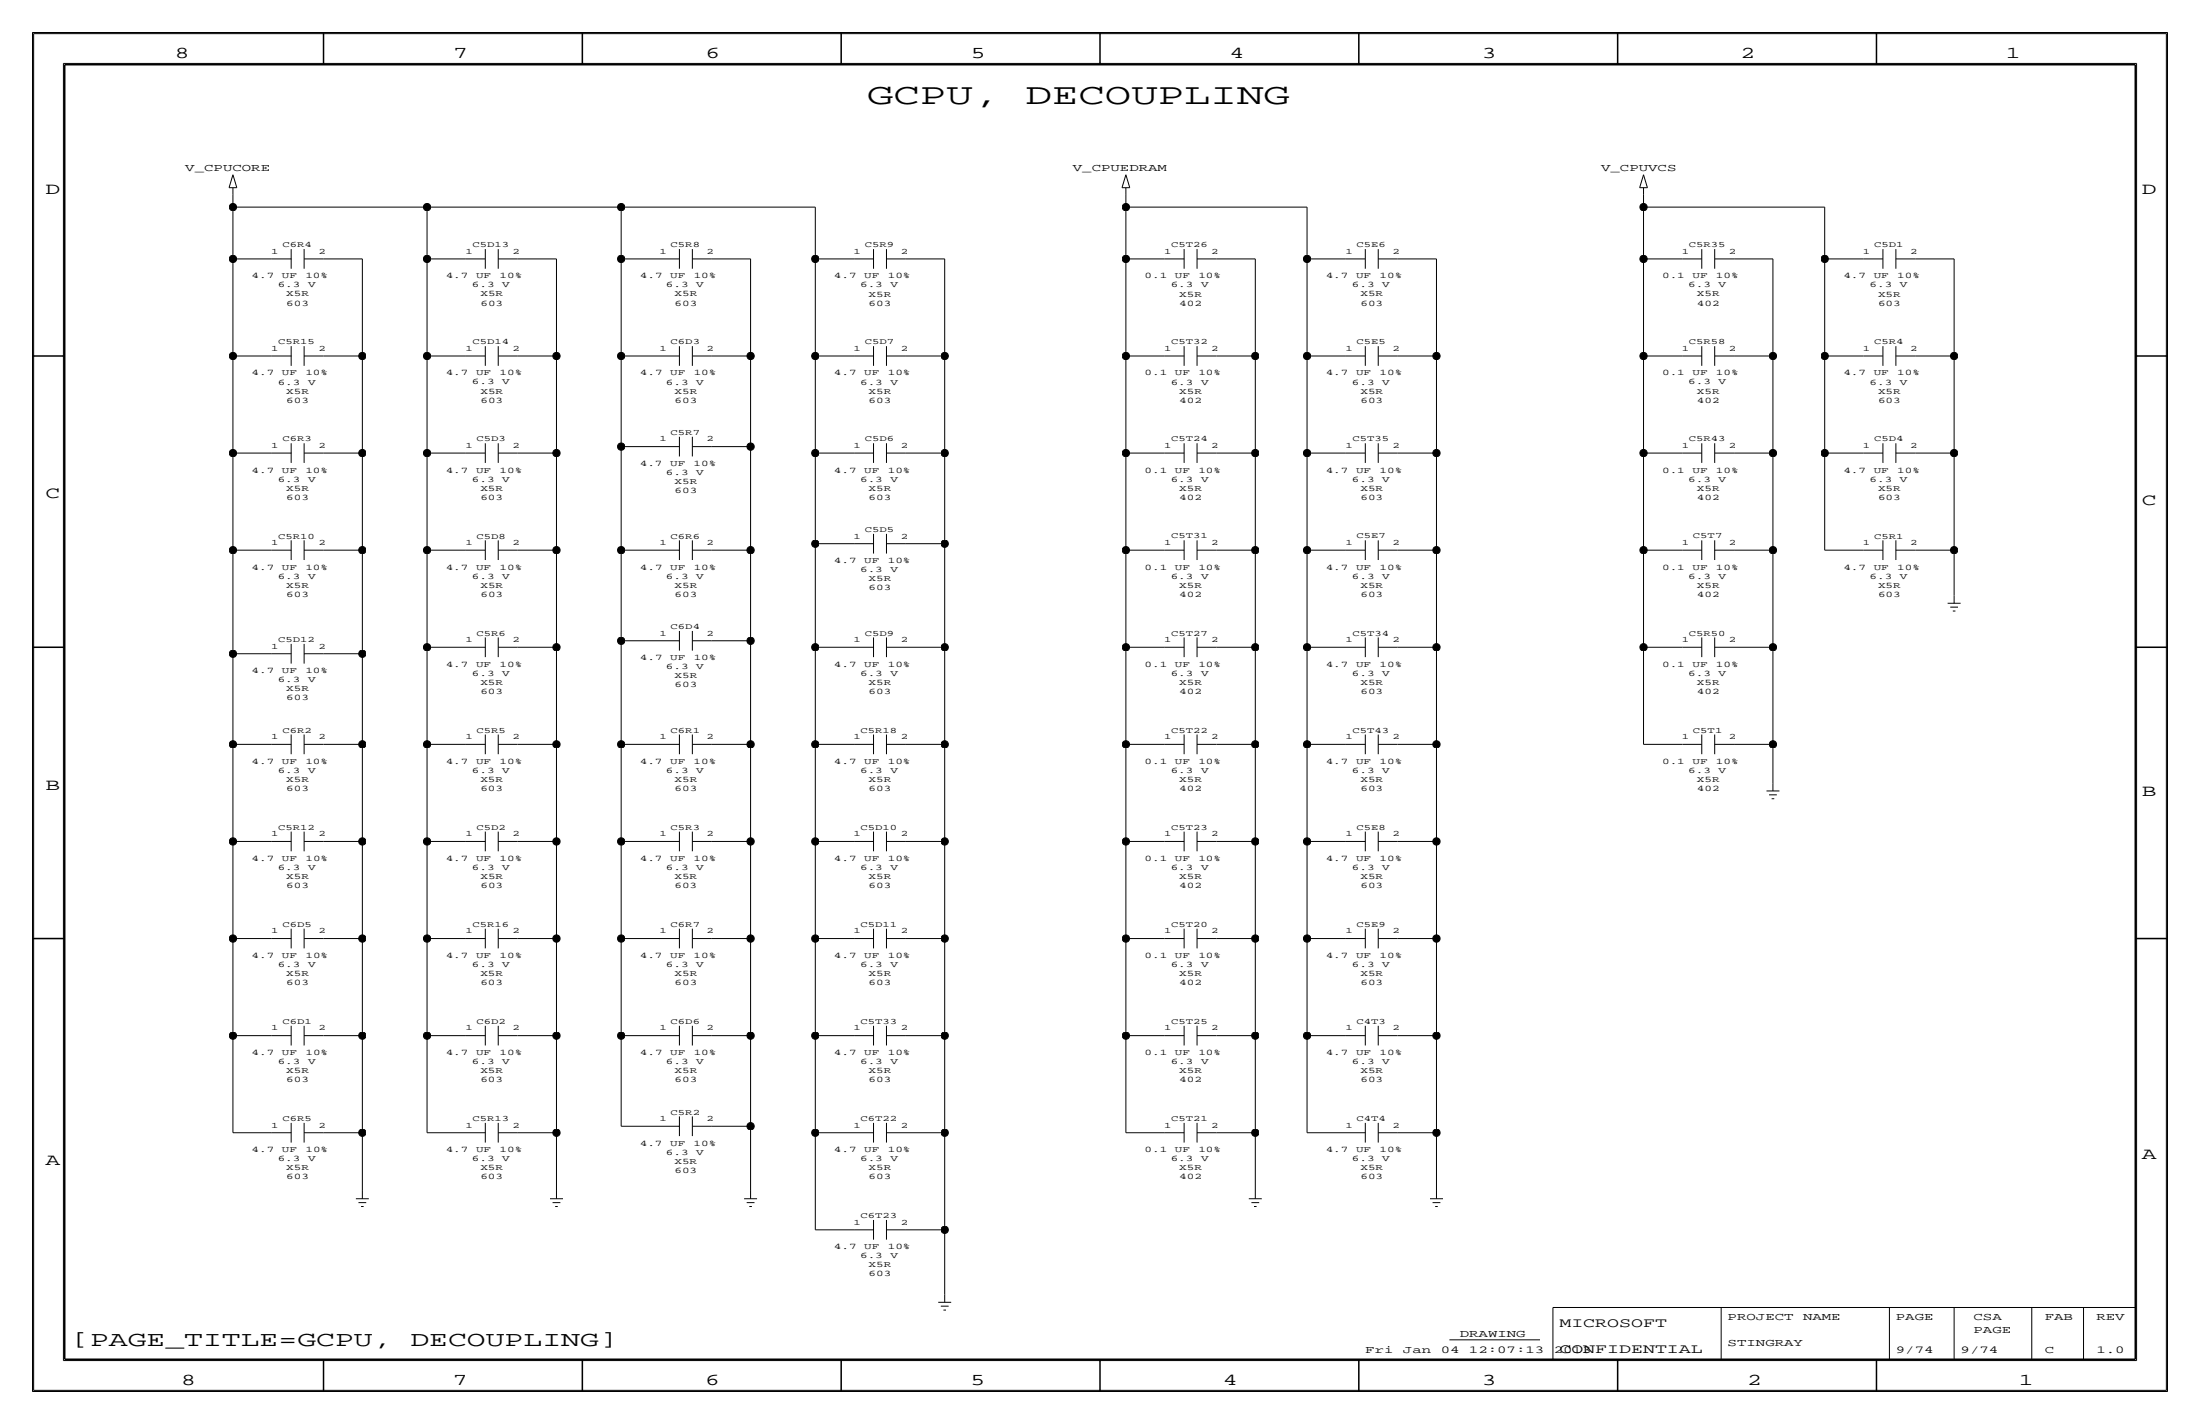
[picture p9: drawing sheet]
<svg xmlns="http://www.w3.org/2000/svg" width="432mm" height="279mm" viewBox="0 0 432 279" stroke-linecap="round" stroke-linejoin="round" font-family="sans-serif">
<!-- layer: Nets -->
<g fill="none" stroke="#000" stroke-width=".2">
<path d="M45.7 38.1v2.5zM221 38.1v2.5zM322.6 38.1v2.5zM45.7 50.8h7.6zM45.7 50.8v19.1zM45.7 40.6v10.2zM45.7 40.6h38.1zM63.5 50.8h7.6zM71.1 50.8v19.1zM83.8 50.8h7.6zM83.8 50.8v19.1zM83.8 40.6v10.2z"/>
<path d="M83.8 40.6h38.1zM101.6 50.8h7.6zM109.2 50.8v19.1zM121.9 50.8h7.6zM121.9 50.8v19.1zM121.9 40.6v10.2zM121.9 40.6h38.1zM139.7 50.8h7.6zM147.3 50.8v19zM160 50.8h7.6zM160 40.6v10.2zM160 50.8v19.1z"/>
<path d="M177.8 50.8h7.6zM185.4 50.8v19.1zM221 40.6h35.5zM221 50.8h7.6zM221 50.8v19.1zM221 40.6v10.2zM238.8 50.8h7.6zM246.4 50.8v19.1zM256.5 40.6v10.2zM256.5 50.8h7.7zM256.5 50.8v19zM274.3 50.8h7.6z"/>
<path d="M281.9 50.8v19.1zM322.6 40.6h35.5zM322.6 40.6v10.2zM322.6 50.8h7.6zM322.6 50.8v19.1zM340.4 50.8h7.6zM348 50.8v19zM358.1 50.8h7.7zM358.1 50.8v19.1zM358.1 40.6v10.2zM375.9 50.8h7.6zM383.5 50.8v19.1z"/>
<path d="M45.7 69.8h7.6zM45.7 69.9v19zM63.5 69.8h7.6zM71.1 69.9v19zM83.8 69.8h7.6zM83.8 69.8v19.1zM101.6 69.8h7.6zM109.2 69.8v19.1zM121.9 69.8h7.6zM121.9 69.8v17.8zM139.7 69.8h7.6zM147.3 69.8v17.8z"/>
<path d="M160 69.8h7.6zM160 69.8v19.1zM177.8 69.8h7.6zM185.4 69.8v19.1zM221 69.8h7.6zM221 69.9v19zM238.8 69.8h7.6zM246.4 69.9v19zM256.5 69.8h7.7zM256.5 69.9v19zM274.3 69.8h7.6zM281.9 69.8v19.1z"/>
<path d="M322.6 69.8h7.6zM322.6 69.8v19.1zM340.4 69.8h7.6zM348 69.9v19zM358.1 69.8h7.7zM358.1 69.8v19.1zM375.9 69.8h7.6zM383.5 69.8v19.1zM45.7 88.9h7.6zM45.7 88.9v19zM63.5 88.9h7.6zM71.1 88.9v19z"/>
<path d="M83.8 88.9h7.6zM83.8 88.9v19zM101.6 88.9h7.6zM109.2 88.9v19zM121.9 87.6h7.6zM121.9 87.6v20.3zM139.7 87.6h7.6zM147.3 87.6v20.3zM160 88.9h7.6zM160 88.9v17.8zM177.8 88.9h7.6zM185.4 88.9v17.8z"/>
<path d="M221 88.9h7.6zM221 88.9v19zM238.8 88.9h7.6zM246.4 88.9v19.1zM256.5 88.9h7.7zM256.5 88.9v19zM274.3 88.9h7.6zM281.9 88.9v19.1zM322.6 88.9h7.6zM322.6 88.9v19zM340.4 88.9h7.6zM348 88.9v19z"/>
<path d="M358.1 88.9h7.7zM358.1 88.9v19.1zM375.9 88.9h7.6zM383.5 88.9v19.1zM45.7 107.9h7.6zM45.7 107.9v20.4zM63.5 107.9h7.6zM71.1 107.9v20.4zM83.8 107.9h7.6zM83.8 108v19zM101.6 107.9h7.6zM109.2 108v19z"/>
<path d="M121.9 107.9h7.6zM121.9 107.9v17.8zM139.7 107.9h7.6zM147.3 107.9v17.8zM160 106.7h7.6zM160 106.7v20.3zM177.8 106.7h7.6zM185.4 106.7v20.3zM221 107.9h7.6zM221 108v19zM238.8 107.9h7.6zM246.4 107.9v19.1z"/>
<path d="M256.5 107.9h7.7zM256.5 108v19zM274.3 107.9h7.6zM281.9 107.9v19.1zM322.6 107.9h7.6zM322.6 107.9v19.1zM340.4 107.9h7.6zM348 108v19zM358.1 107.9h7.7zM375.9 107.9h7.6zM383.5 107.9v8.9zM45.7 128.3h7.6z"/>
<path d="M45.7 128.3v17.8zM63.5 128.3h7.6zM71.1 128.3v17.7zM83.8 127h7.6zM83.8 127v19zM101.6 127h7.6zM109.2 127v19.1zM121.9 125.7h7.6zM121.9 125.7v20.3zM139.7 125.7h7.6zM147.3 125.7v20.3zM160 127h7.6z"/>
<path d="M160 127v19.1zM177.8 127h7.6zM185.4 127v19.1zM221 127h7.6zM221 127v19.1zM238.8 127h7.6zM246.4 127v19.1zM256.5 127h7.7zM256.5 127v19zM274.3 127h7.6zM281.9 127v19.1zM322.6 127h7.6z"/>
<path d="M322.6 127v19zM340.4 127h7.6zM348 127v19zM45.7 146h7.6zM45.7 146v19.1zM63.5 146h7.6zM71.1 146v19.1zM83.8 146h7.6zM83.8 146.1v19zM101.6 146h7.6zM109.2 146v19.1zM121.9 146h7.6z"/>
<path d="M121.9 146v19.1zM139.7 146h7.6zM147.3 146v19.1zM160 146h7.6zM160 146v19.1zM177.8 146h7.6zM185.4 146v19.1zM221 146h7.6zM221 146v19.1zM238.8 146h7.6zM246.4 146v19.1zM256.5 146h7.7z"/>
<path d="M256.5 146.1v19zM274.3 146h7.6zM281.9 146.1v19zM322.6 146h7.6zM340.4 146h7.6zM348 146.1v7.6zM45.7 165.1h7.6zM45.7 165.1v19zM63.5 165.1h7.6zM71.1 165.1v19zM83.8 165.1h7.6zM83.8 165.1v19z"/>
<path d="M101.6 165.1h7.6zM109.2 165.1v19zM121.9 165.1h7.6zM121.9 165.1v19zM139.7 165.1h7.6zM147.3 165.1v19zM160 165.1h7.6zM160 165.1v19zM177.8 165.1h7.6zM185.4 165.1v19zM221 165.1h7.6zM221 165.1v19z"/>
<path d="M238.8 165.1h7.6zM246.4 165.1v19zM256.5 165.1h7.7zM256.5 165.1v19zM274.3 165.1h7.6zM281.9 165.1v19zM45.7 184.1h7.6zM45.7 184.1v19.1zM63.5 184.1h7.6zM71.1 184.1v19.1zM83.8 184.1h7.6zM83.8 184.1v19.1z"/>
<path d="M101.6 184.1h7.6zM109.2 184.1v19.1zM121.9 184.1h7.6zM121.9 184.1v19.1zM139.7 184.1h7.6zM147.3 184.1v19.1zM160 184.1h7.6zM160 184.1v19.1zM177.8 184.1h7.6zM185.4 184.1v19.1zM221 184.1h7.6zM221 184.1v19.1z"/>
<path d="M238.8 184.1h7.6zM246.4 184.1v19.1zM256.5 184.1h7.7zM256.5 184.1v19.1zM274.3 184.1h7.6zM281.9 184.1v19.1zM45.7 203.2h7.6zM45.7 203.2v19zM63.5 203.2h7.6zM71.1 203.2v19zM83.8 203.2h7.6zM83.8 203.2v19z"/>
<path d="M101.6 203.2h7.6zM109.2 203.2v19zM121.9 203.2h7.6zM121.9 203.2v17.8zM139.7 203.2h7.6zM147.3 203.2v17.8zM160 203.2h7.6zM160 203.2v19zM177.8 203.2h7.6zM185.4 203.2v19zM221 203.2h7.6zM221 203.2v19z"/>
<path d="M238.8 203.2h7.6zM246.4 203.2v19zM256.5 203.2h7.7zM256.5 203.2v19zM274.3 203.2h7.6zM281.9 203.2v19zM45.7 222.2h7.6zM63.5 222.2h7.6zM71.1 222.2v11.5zM83.8 222.2h7.6zM101.6 222.2h7.6zM109.2 222.2v11.5z"/>
<path d="M121.9 221h7.6zM139.7 221h7.6zM147.3 221v12.7zM160 222.2h7.6zM160 222.2v19.1zM177.8 222.2h7.6zM185.4 222.2v19.1zM221 222.2h7.6zM238.8 222.2h7.6zM246.4 222.2v11.5zM256.5 222.2h7.7zM274.3 222.2h7.6z"/>
<path d="M281.9 222.2v11.5zM160 241.3h7.6zM177.8 241.3h7.6zM185.4 241.3v12.7z"/>
</g>
<g fill="#000" stroke="#000" stroke-width=".2">
<circle cx="45.7" cy="50.8" r=".72"/>
<circle cx="45.7" cy="40.6" r=".72"/>
<circle cx="83.8" cy="40.6" r=".72"/>
<circle cx="83.8" cy="50.8" r=".72"/>
<circle cx="121.9" cy="50.8" r=".72"/>
<circle cx="121.9" cy="40.6" r=".72"/>
<circle cx="160" cy="50.8" r=".72"/>
<circle cx="221" cy="40.6" r=".72"/>
<circle cx="221" cy="50.8" r=".72"/>
<circle cx="256.5" cy="50.8" r=".72"/>
<circle cx="322.6" cy="40.6" r=".72"/>
<circle cx="322.6" cy="50.8" r=".72"/>
<circle cx="358.1" cy="50.8" r=".72"/>
<circle cx="45.7" cy="69.9" r=".72"/>
<circle cx="71.1" cy="69.9" r=".72"/>
<circle cx="83.8" cy="69.9" r=".72"/>
<circle cx="109.2" cy="69.9" r=".72"/>
<circle cx="121.9" cy="69.9" r=".72"/>
<circle cx="147.3" cy="69.9" r=".72"/>
<circle cx="160" cy="69.9" r=".72"/>
<circle cx="185.4" cy="69.9" r=".72"/>
<circle cx="221" cy="69.9" r=".72"/>
<circle cx="246.4" cy="69.9" r=".72"/>
<circle cx="256.5" cy="69.9" r=".72"/>
<circle cx="281.9" cy="69.9" r=".72"/>
<circle cx="322.6" cy="69.9" r=".72"/>
<circle cx="348" cy="69.9" r=".72"/>
<circle cx="358.1" cy="69.9" r=".72"/>
<circle cx="383.5" cy="69.9" r=".72"/>
<circle cx="45.7" cy="88.9" r=".72"/>
<circle cx="71.1" cy="88.9" r=".72"/>
<circle cx="83.8" cy="88.9" r=".72"/>
<circle cx="109.2" cy="88.9" r=".72"/>
<circle cx="121.9" cy="87.6" r=".72"/>
<circle cx="147.3" cy="87.6" r=".72"/>
<circle cx="160" cy="88.9" r=".72"/>
<circle cx="185.4" cy="88.9" r=".72"/>
<circle cx="221" cy="88.9" r=".72"/>
<circle cx="246.4" cy="88.9" r=".72"/>
<circle cx="256.5" cy="88.9" r=".72"/>
<circle cx="281.9" cy="88.9" r=".72"/>
<circle cx="322.6" cy="88.9" r=".72"/>
<circle cx="348" cy="88.9" r=".72"/>
<circle cx="358.1" cy="88.9" r=".72"/>
<circle cx="383.5" cy="88.9" r=".72"/>
<circle cx="45.7" cy="108" r=".72"/>
<circle cx="71.1" cy="108" r=".72"/>
<circle cx="83.8" cy="108" r=".72"/>
<circle cx="109.2" cy="108" r=".72"/>
<circle cx="121.9" cy="108" r=".72"/>
<circle cx="147.3" cy="108" r=".72"/>
<circle cx="160" cy="106.7" r=".72"/>
<circle cx="185.4" cy="106.7" r=".72"/>
<circle cx="221" cy="108" r=".72"/>
<circle cx="246.4" cy="108" r=".72"/>
<circle cx="256.5" cy="108" r=".72"/>
<circle cx="281.9" cy="108" r=".72"/>
<circle cx="322.6" cy="108" r=".72"/>
<circle cx="348" cy="108" r=".72"/>
<circle cx="383.5" cy="108" r=".72"/>
<circle cx="45.7" cy="128.3" r=".72"/>
<circle cx="71.1" cy="128.3" r=".72"/>
<circle cx="83.8" cy="127" r=".72"/>
<circle cx="109.2" cy="127" r=".72"/>
<circle cx="121.9" cy="125.7" r=".72"/>
<circle cx="147.3" cy="125.7" r=".72"/>
<circle cx="160" cy="127" r=".72"/>
<circle cx="185.4" cy="127" r=".72"/>
<circle cx="221" cy="127" r=".72"/>
<circle cx="246.4" cy="127" r=".72"/>
<circle cx="256.5" cy="127" r=".72"/>
<circle cx="281.9" cy="127" r=".72"/>
<circle cx="322.6" cy="127" r=".72"/>
<circle cx="348" cy="127" r=".72"/>
<circle cx="45.7" cy="146.1" r=".72"/>
<circle cx="71.1" cy="146.1" r=".72"/>
<circle cx="83.8" cy="146.1" r=".72"/>
<circle cx="109.2" cy="146.1" r=".72"/>
<circle cx="121.9" cy="146.1" r=".72"/>
<circle cx="147.3" cy="146.1" r=".72"/>
<circle cx="160" cy="146.1" r=".72"/>
<circle cx="185.4" cy="146.1" r=".72"/>
<circle cx="221" cy="146.1" r=".72"/>
<circle cx="246.4" cy="146.1" r=".72"/>
<circle cx="256.5" cy="146.1" r=".72"/>
<circle cx="281.9" cy="146.1" r=".72"/>
<circle cx="348" cy="146.1" r=".72"/>
<circle cx="45.7" cy="165.1" r=".72"/>
<circle cx="71.1" cy="165.1" r=".72"/>
<circle cx="83.8" cy="165.1" r=".72"/>
<circle cx="109.2" cy="165.1" r=".72"/>
<circle cx="121.9" cy="165.1" r=".72"/>
<circle cx="147.3" cy="165.1" r=".72"/>
<circle cx="160" cy="165.1" r=".72"/>
<circle cx="185.4" cy="165.1" r=".72"/>
<circle cx="221" cy="165.1" r=".72"/>
<circle cx="246.4" cy="165.1" r=".72"/>
<circle cx="256.5" cy="165.1" r=".72"/>
<circle cx="281.9" cy="165.1" r=".72"/>
<circle cx="45.7" cy="184.2" r=".72"/>
<circle cx="71.1" cy="184.2" r=".72"/>
<circle cx="83.8" cy="184.2" r=".72"/>
<circle cx="109.2" cy="184.2" r=".72"/>
<circle cx="121.9" cy="184.2" r=".72"/>
<circle cx="147.3" cy="184.2" r=".72"/>
<circle cx="160" cy="184.2" r=".72"/>
<circle cx="185.4" cy="184.2" r=".72"/>
<circle cx="221" cy="184.2" r=".72"/>
<circle cx="246.4" cy="184.2" r=".72"/>
<circle cx="256.5" cy="184.2" r=".72"/>
<circle cx="281.9" cy="184.2" r=".72"/>
<circle cx="45.7" cy="203.2" r=".72"/>
<circle cx="71.1" cy="203.2" r=".72"/>
<circle cx="83.8" cy="203.2" r=".72"/>
<circle cx="109.2" cy="203.2" r=".72"/>
<circle cx="121.9" cy="203.2" r=".72"/>
<circle cx="147.3" cy="203.2" r=".72"/>
<circle cx="160" cy="203.2" r=".72"/>
<circle cx="185.4" cy="203.2" r=".72"/>
<circle cx="221" cy="203.2" r=".72"/>
<circle cx="246.4" cy="203.2" r=".72"/>
<circle cx="256.5" cy="203.2" r=".72"/>
<circle cx="281.9" cy="203.2" r=".72"/>
<circle cx="71.1" cy="222.3" r=".72"/>
<circle cx="109.2" cy="222.3" r=".72"/>
<circle cx="147.3" cy="221" r=".72"/>
<circle cx="160" cy="222.3" r=".72"/>
<circle cx="185.4" cy="222.3" r=".72"/>
<circle cx="246.4" cy="222.3" r=".72"/>
<circle cx="281.9" cy="222.3" r=".72"/>
<circle cx="185.4" cy="241.3" r=".72"/>
</g>
<!-- layer: Components -->
<g fill="none" stroke="#000" stroke-width=".2">
<path d="M45 36.8h1.5zM45.7 34.3l-.7 2.5zM45.7 36.8v1.3zM45.7 34.3l.8 2.5zM220.2 36.8h1.5zM221 34.3l-.8 2.5zM221 36.8v1.3zM221 34.3l.7 2.5zM321.8 36.8h1.5zM322.6 34.3l-.8 2.5zM322.6 36.8v1.3zM322.6 34.3l.7 2.5z"/>
<path d="M53.3 50.8h3.8zM57.1 48.9v3.8zM59.7 50.8h3.8zM59.7 48.9v3.8zM91.4 50.8h3.8zM95.2 48.9v3.8zM97.8 50.8h3.8zM97.8 48.9v3.8zM129.5 50.8h3.8zM133.3 48.9v3.8zM135.9 50.8h3.8zM135.9 48.9v3.8z"/>
<path d="M167.6 50.8h3.8zM171.4 48.9v3.8zM174 50.8h3.8zM174 48.9v3.8zM228.6 50.8h3.8zM232.4 48.9v3.8zM234.9 50.8h3.9zM234.9 48.9v3.8zM264.2 50.8h3.8zM268 48.9v3.8zM270.5 50.8h3.8zM270.5 48.9v3.8z"/>
<path d="M330.2 50.8h3.8zM334 48.9v3.8zM336.5 50.8h3.9zM336.5 48.9v3.8zM365.8 50.8h3.8zM369.6 48.9v3.8zM372.1 50.8h3.8zM372.1 48.9v3.8zM53.3 69.8h3.8zM57.1 67.9v3.9zM59.7 69.8h3.8zM59.7 67.9v3.9z"/>
<path d="M91.4 69.8h3.8zM95.2 67.9v3.9zM97.8 69.8h3.8zM97.8 67.9v3.9zM129.5 69.8h3.8zM133.3 67.9v3.9zM135.9 69.8h3.8zM135.9 67.9v3.9zM167.6 69.8h3.8zM171.4 67.9v3.9zM174 69.8h3.8zM174 67.9v3.9z"/>
<path d="M228.6 69.8h3.8zM232.4 67.9v3.9zM234.9 69.8h3.9zM234.9 67.9v3.9zM264.2 69.8h3.8zM268 67.9v3.9zM270.5 69.8h3.8zM270.5 67.9v3.9zM330.2 69.8h3.8zM334 67.9v3.9zM336.5 69.8h3.9zM336.5 67.9v3.9z"/>
<path d="M365.8 69.8h3.8zM369.6 67.9v3.9zM372.1 69.8h3.8zM372.1 67.9v3.9zM53.3 88.9h3.8zM57.1 87v3.8zM59.7 88.9h3.8zM59.7 87v3.8zM91.4 88.9h3.8zM95.2 87v3.8zM97.8 88.9h3.8zM97.8 87v3.8z"/>
<path d="M129.5 87.6h3.8zM133.3 85.7v3.9zM135.9 87.6h3.8zM135.9 85.7v3.9zM167.6 88.9h3.8zM171.4 87v3.8zM174 88.9h3.8zM174 87v3.8zM228.6 88.9h3.8zM232.4 87v3.8zM234.9 88.9h3.9zM234.9 87v3.8z"/>
<path d="M264.2 88.9h3.8zM268 87v3.8zM270.5 88.9h3.8zM270.5 87v3.8zM330.2 88.9h3.8zM334 87v3.8zM336.5 88.9h3.9zM336.5 87v3.8zM365.8 88.9h3.8zM369.6 87v3.8zM372.1 88.9h3.8zM372.1 87v3.8z"/>
<path d="M53.3 107.9h3.8zM57.1 106v3.9zM59.7 107.9h3.8zM59.7 106v3.9zM91.4 107.9h3.8zM95.2 106v3.9zM97.8 107.9h3.8zM97.8 106v3.9zM129.5 107.9h3.8zM133.3 106v3.9zM135.9 107.9h3.8zM135.9 106v3.9z"/>
<path d="M167.6 106.7h3.8zM171.4 104.7v3.9zM174 106.7h3.8zM174 104.7v3.9zM228.6 107.9h3.8zM232.4 106v3.9zM234.9 107.9h3.9zM234.9 106v3.9zM264.2 107.9h3.8zM268 106v3.9zM270.5 107.9h3.8zM270.5 106v3.9z"/>
<path d="M330.2 107.9h3.8zM334 106v3.9zM336.5 107.9h3.9zM336.5 106v3.9zM365.8 107.9h3.8zM369.6 106v3.9zM372.1 107.9h3.8zM372.1 106v3.9zM382.3 118.4h2.5zM382.8 119.1h1.5zM383.3 119.9h.5zM383.5 116.8v1.6z"/>
<path d="M53.3 128.3h3.8zM57.1 126.3v3.9zM59.7 128.3h3.8zM59.7 126.3v3.9zM91.4 127h3.8zM95.2 125.1v3.8zM97.8 127h3.8zM97.8 125.1v3.8zM129.5 125.7h3.8zM133.3 123.8v3.9zM135.9 125.7h3.8zM135.9 123.8v3.9z"/>
<path d="M167.6 127h3.8zM171.4 125.1v3.8zM174 127h3.8zM174 125.1v3.8zM228.6 127h3.8zM232.4 125.1v3.8zM234.9 127h3.9zM234.9 125.1v3.8zM264.2 127h3.8zM268 125.1v3.8zM270.5 127h3.8zM270.5 125.1v3.8z"/>
<path d="M330.2 127h3.8zM334 125.1v3.8zM336.5 127h3.9zM336.5 125.1v3.8zM53.3 146h3.8zM57.1 144.1v3.9zM59.7 146h3.8zM59.7 144.1v3.9zM91.4 146h3.8zM95.2 144.1v3.9zM97.8 146h3.8zM97.8 144.1v3.9z"/>
<path d="M129.5 146h3.8zM133.3 144.1v3.9zM135.9 146h3.8zM135.9 144.1v3.9zM167.6 146h3.8zM171.4 144.1v3.9zM174 146h3.8zM174 144.1v3.9zM228.6 146h3.8zM232.4 144.1v3.9zM234.9 146h3.9zM234.9 144.1v3.9z"/>
<path d="M264.2 146h3.8zM268 144.1v3.9zM270.5 146h3.8zM270.5 144.1v3.9zM330.2 146h3.8zM334 144.1v3.9zM336.5 146h3.9zM336.5 144.1v3.9zM346.7 155.2h2.5zM347.2 156h1.5zM347.7 156.7h.5zM348 153.7v1.5z"/>
<path d="M53.3 165.1h3.8zM57.1 163.2v3.8zM59.7 165.1h3.8zM59.7 163.2v3.8zM91.4 165.1h3.8zM95.2 163.2v3.8zM97.8 165.1h3.8zM97.8 163.2v3.8zM129.5 165.1h3.8zM133.3 163.2v3.8zM135.9 165.1h3.8zM135.9 163.2v3.8z"/>
<path d="M167.6 165.1h3.8zM171.4 163.2v3.8zM174 165.1h3.8zM174 163.2v3.8zM228.6 165.1h3.8zM232.4 163.2v3.8zM234.9 165.1h3.9zM234.9 163.2v3.8zM264.2 165.1h3.8zM268 163.2v3.8zM270.5 165.1h3.8zM270.5 163.2v3.8z"/>
<path d="M53.3 184.1h3.8zM57.1 182.2v3.9zM59.7 184.1h3.8zM59.7 182.2v3.9zM91.4 184.1h3.8zM95.2 182.2v3.9zM97.8 184.1h3.8zM97.8 182.2v3.9zM129.5 184.1h3.8zM133.3 182.2v3.9zM135.9 184.1h3.8zM135.9 182.2v3.9z"/>
<path d="M167.6 184.1h3.8zM171.4 182.2v3.9zM174 184.1h3.8zM174 182.2v3.9zM228.6 184.1h3.8zM232.4 182.2v3.9zM234.9 184.1h3.9zM234.9 182.2v3.9zM264.2 184.1h3.8zM268 182.2v3.9zM270.5 184.1h3.8zM270.5 182.2v3.9z"/>
<path d="M53.3 203.2h3.8zM57.1 201.3v3.8zM59.7 203.2h3.8zM59.7 201.3v3.8zM91.4 203.2h3.8zM95.2 201.3v3.8zM97.8 203.2h3.8zM97.8 201.3v3.8zM129.5 203.2h3.8zM133.3 219v3.9zM133.3 201.3v3.8zM135.9 219v3.9z"/>
<path d="M135.9 203.2h3.8zM135.9 201.3v3.8zM167.6 203.2h3.8zM171.4 201.3v3.8zM174 203.2h3.8zM174 201.3v3.8zM228.6 203.2h3.8zM232.4 201.3v3.8zM234.9 203.2h3.9zM234.9 201.3v3.8zM264.2 203.2h3.8zM268 201.3v3.8z"/>
<path d="M270.5 203.2h3.8zM270.5 201.3v3.8zM53.3 222.2h3.8zM57.1 220.3v3.9zM59.7 222.2h3.8zM59.7 220.3v3.9zM69.8 235.2h2.6zM70.4 236h1.5zM70.9 236.7h.5zM71.1 233.7v1.5zM91.4 222.2h3.8zM95.2 220.3v3.9z"/>
<path d="M97.8 222.2h3.8zM97.8 220.3v3.9zM107.9 235.2h2.6zM108.5 236h1.5zM109 236.7h.5zM109.2 233.7v1.5zM129.5 221h3.8zM135.9 221h3.8zM146 235.2h2.6zM146.6 236h1.5zM147.1 236.7h.5zM147.3 233.7v1.5z"/>
<path d="M167.6 222.2h3.8zM171.4 239.4v3.8zM171.4 220.3v3.9zM174 239.4v3.8zM174 222.2h3.8zM174 220.3v3.9zM228.6 222.2h3.8zM232.4 220.3v3.9zM234.9 222.2h3.9zM234.9 220.3v3.9zM245.1 235.2h2.5zM245.6 236h1.5z"/>
<path d="M246.1 236.7h.5zM246.4 233.7v1.5zM264.2 222.2h3.8zM268 220.3v3.9zM270.5 222.2h3.8zM270.5 220.3v3.9zM280.7 235.2h2.5zM281.2 236h1.5zM281.7 236.7h.5zM281.9 233.7v1.5zM167.6 241.3h3.8zM174 241.3h3.8z"/>
<path d="M184.1 255.5h2.6zM184.7 256.3h1.5zM185.2 257h.5zM185.4 254v1.5zM284.5 262.9h17.8z"/>
</g>
<!-- layer: Page Border and Title Block -->
<g fill="none" stroke="#000" stroke-width=".3">
<path d="M6.3 6.3v266.7zM6.4 6.3h419zM12.7 12.7h406.4zM12.7 12.7v254zM63.5 6.3v6.4zM114.3 6.3v6.4zM165.1 6.3v6.4zM215.9 6.3v6.4zM266.7 6.3v6.4zM317.5 6.3v6.4zM368.3 6.3v6.4zM419.1 12.7v254z"/>
<path d="M425.4 6.3v266.7zM6.3 69.8h6.4zM419.1 69.8h6.3zM6.3 127h6.4zM419.1 127h6.3zM6.3 184.1h6.4zM419.1 184.1h6.3zM6.4 273h419zM12.7 266.7h406.4zM63.5 266.7v6.3zM114.3 266.7v6.3zM165.1 266.7v6.3z"/>
<path d="M215.9 266.7v6.3zM266.7 266.7v6.3zM317.5 266.7v6.3zM368.3 266.7v6.3z"/>
</g>
<g fill="none" stroke="#000" stroke-width=".2">
<path d="M6.6 6.6h418.6zM6.6 6.6v266.2zM12.4 12.4v254.6zM12.4 12.4h407zM419.4 12.4v254.6zM425.2 6.6v266.2zM304.8 256.5v10.2zM304.8 256.5h114.3zM337.8 256.5v10.2zM370.8 256.5v10.2zM383.5 256.5v10.2zM398.8 256.5v10.2z"/>
<path d="M408.9 256.5v10.2zM6.6 272.8h418.6zM12.4 267h407z"/>
</g>
<g font-size="5.8">
<text x="170.2" y="20.3">GCPU,</text>
<text x="201.3" y="20.3">DECOUPLING</text>
</g>
<g font-size="4.2">
<text x="14" y="264.2">[PAGE_TITLE=GCPU,</text>
<text x="80.6" y="264.2">DECOUPLING]</text>
</g>
<g font-size="3.3">
<text x="34.3" y="11.4">8</text>
<text x="88.9" y="11.4">7</text>
<text x="138.5" y="11.4">6</text>
<text x="190.5" y="11.4">5</text>
<text x="241.3" y="11.4">4</text>
<text x="290.8" y="11.4">3</text>
<text x="341.6" y="11.4">2</text>
<text x="393.7" y="11.4">1</text>
<text x="8.9" y="38.1">D</text>
<text x="420.4" y="38.1">D</text>
<text x="8.9" y="97.8">C</text>
<text x="420.4" y="99.1">C</text>
<text x="8.9" y="154.9">B</text>
<text x="420.4" y="156.2">B</text>
<text x="420.4" y="227.3">A</text>
<text x="8.9" y="228.6">A</text>
<text x="35.6" y="271.8">8</text>
<text x="88.9" y="271.8">7</text>
<text x="138.4" y="271.8">6</text>
<text x="190.5" y="271.8">5</text>
<text x="240" y="271.8">4</text>
<text x="290.8" y="271.8">3</text>
<text x="342.9" y="271.8">2</text>
<text x="396.2" y="271.8">1</text>
</g>
<g font-size="2.6">
<text x="306.1" y="260.4">MICROSOFT</text>
<text x="306.1" y="265.4">CONFIDENTIAL</text>
</g>
<g font-size="2.1">
<text x="36.4" y="33.6">V_CPUCORE</text>
<text x="210.6" y="33.6">V_CPUEDRAM</text>
<text x="314.2" y="33.6">V_CPUVCS</text>
<text x="286.5" y="262.4">DRAWING</text>
<text x="339.1" y="259.1">PROJECT</text>
<text x="353.9" y="259.1">NAME</text>
<text x="372.1" y="259.1">PAGE</text>
<text x="387.4" y="259.1">CSA</text>
<text x="387.4" y="261.6">PAGE</text>
<text x="401.3" y="259.1">FAB</text>
<text x="411.5" y="259.1">REV</text>
<text x="268" y="265.4">Fri</text>
<text x="275.4" y="265.4">Jan</text>
<text x="282.8" y="265.4">04</text>
<text x="288.3" y="265.4">12:07:13</text>
<text x="305" y="265.4">2013</text>
<text x="339.1" y="264.2">STINGRAY</text>
<text x="372.1" y="265.4">9/74</text>
<text x="384.8" y="265.4">9/74</text>
<text x="401.3" y="265.4">C</text>
<text x="411.5" y="265.4">1.0</text>
</g>
<g font-size="1.7">
<text x="49.4" y="54.6">4.7</text>
<text x="54.5" y="56.4">6.3</text>
<text x="55.3" y="54.6">UF</text>
<text x="56.2" y="58.2">X5R</text>
<text x="56.2" y="60">603</text>
<text x="59.9" y="54.6">10%</text>
<text x="60.5" y="56.4">V</text>
<text x="87.5" y="54.6">4.7</text>
<text x="92.6" y="56.4">6.3</text>
<text x="93.4" y="54.6">UF</text>
<text x="94.3" y="58.2">X5R</text>
<text x="94.3" y="59.9">603</text>
<text x="98.1" y="54.6">10%</text>
<text x="98.6" y="56.4">V</text>
<text x="125.6" y="54.6">4.7</text>
<text x="130.7" y="56.4">6.3</text>
<text x="131.5" y="54.6">UF</text>
<text x="132.4" y="58.2">X5R</text>
<text x="132.4" y="60">603</text>
<text x="136.1" y="54.6">10%</text>
<text x="136.7" y="56.4">V</text>
<text x="163.7" y="54.6">4.7</text>
<text x="168.8" y="56.4">6.3</text>
<text x="169.6" y="54.6">UF</text>
<text x="170.5" y="60">603</text>
<text x="170.5" y="58.2">X5R</text>
<text x="174.3" y="54.6">10%</text>
<text x="174.8" y="56.4">V</text>
<text x="224.6" y="54.6">0.1</text>
<text x="229.8" y="56.4">6.3</text>
<text x="230.6" y="54.6">UF</text>
<text x="231.5" y="58.2">X5R</text>
<text x="231.5" y="60">402</text>
<text x="235.2" y="54.6">10%</text>
<text x="235.7" y="56.4">V</text>
<text x="260.2" y="54.6">4.7</text>
<text x="265.3" y="56.4">6.3</text>
<text x="266.2" y="54.6">UF</text>
<text x="267" y="60">603</text>
<text x="267" y="58.2">X5R</text>
<text x="270.8" y="54.6">10%</text>
<text x="271.3" y="56.4">V</text>
<text x="326.2" y="54.6">0.1</text>
<text x="331.4" y="56.4">6.3</text>
<text x="332.2" y="54.6">UF</text>
<text x="333" y="58.2">X5R</text>
<text x="333" y="59.9">402</text>
<text x="336.8" y="54.6">10%</text>
<text x="337.3" y="56.4">V</text>
<text x="361.8" y="54.6">4.7</text>
<text x="366.9" y="56.4">6.3</text>
<text x="367.8" y="54.6">UF</text>
<text x="368.6" y="58.2">X5R</text>
<text x="368.6" y="60">603</text>
<text x="372.4" y="54.6">10%</text>
<text x="372.9" y="56.4">V</text>
<text x="49.4" y="73.7">4.7</text>
<text x="54.5" y="75.4">6.3</text>
<text x="55.3" y="73.7">UF</text>
<text x="56.2" y="77.2">X5R</text>
<text x="59.9" y="73.7">10%</text>
<text x="60.5" y="75.4">V</text>
<text x="87.5" y="73.7">4.7</text>
<text x="92.6" y="75.4">6.3</text>
<text x="93.4" y="73.7">UF</text>
<text x="94.3" y="77.2">X5R</text>
<text x="98.1" y="73.7">10%</text>
<text x="98.6" y="75.4">V</text>
<text x="125.6" y="73.7">4.7</text>
<text x="130.7" y="75.4">6.3</text>
<text x="131.5" y="73.7">UF</text>
<text x="132.4" y="77.2">X5R</text>
<text x="136.2" y="73.7">10%</text>
<text x="136.7" y="75.4">V</text>
<text x="163.7" y="73.7">4.7</text>
<text x="168.8" y="75.4">6.3</text>
<text x="169.6" y="73.7">UF</text>
<text x="170.5" y="77.2">X5R</text>
<text x="174.3" y="73.7">10%</text>
<text x="174.8" y="75.4">V</text>
<text x="224.6" y="73.7">0.1</text>
<text x="229.8" y="75.4">6.3</text>
<text x="230.6" y="73.7">UF</text>
<text x="231.5" y="77.2">X5R</text>
<text x="235.2" y="73.7">10%</text>
<text x="235.7" y="75.4">V</text>
<text x="260.2" y="73.7">4.7</text>
<text x="265.3" y="75.4">6.3</text>
<text x="266.2" y="73.7">UF</text>
<text x="267" y="77.2">X5R</text>
<text x="270.8" y="73.7">10%</text>
<text x="271.3" y="75.4">V</text>
<text x="326.2" y="73.7">0.1</text>
<text x="331.4" y="75.4">6.3</text>
<text x="332.2" y="73.7">UF</text>
<text x="333" y="77.2">X5R</text>
<text x="336.8" y="73.7">10%</text>
<text x="337.3" y="75.4">V</text>
<text x="361.8" y="73.7">4.7</text>
<text x="366.9" y="75.4">6.3</text>
<text x="367.8" y="73.7">UF</text>
<text x="368.6" y="77.2">X5R</text>
<text x="372.4" y="73.7">10%</text>
<text x="372.9" y="75.4">V</text>
<text x="56.2" y="79">603</text>
<text x="94.3" y="79">603</text>
<text x="132.4" y="79">603</text>
<text x="170.5" y="79">603</text>
<text x="231.5" y="79">402</text>
<text x="267" y="79">603</text>
<text x="333" y="79">402</text>
<text x="368.6" y="79">603</text>
<text x="49.4" y="92.7">4.7</text>
<text x="54.5" y="94.5">6.3</text>
<text x="55.3" y="92.7">UF</text>
<text x="59.9" y="92.7">10%</text>
<text x="60.5" y="94.5">V</text>
<text x="87.5" y="92.7">4.7</text>
<text x="92.6" y="94.5">6.3</text>
<text x="93.4" y="92.7">UF</text>
<text x="98" y="92.7">10%</text>
<text x="98.6" y="94.5">V</text>
<text x="125.6" y="91.4">4.7</text>
<text x="130.7" y="93.2">6.3</text>
<text x="131.5" y="91.4">UF</text>
<text x="132.4" y="95">X5R</text>
<text x="136.1" y="91.4">10%</text>
<text x="136.7" y="93.2">V</text>
<text x="163.7" y="92.7">4.7</text>
<text x="168.8" y="94.5">6.3</text>
<text x="169.6" y="92.7">UF</text>
<text x="174.3" y="92.7">10%</text>
<text x="174.8" y="94.5">V</text>
<text x="224.6" y="92.7">0.1</text>
<text x="229.8" y="94.5">6.3</text>
<text x="230.6" y="92.7">UF</text>
<text x="235.2" y="92.7">10%</text>
<text x="235.7" y="94.5">V</text>
<text x="260.2" y="92.7">4.7</text>
<text x="265.3" y="94.5">6.3</text>
<text x="266.2" y="92.7">UF</text>
<text x="270.8" y="92.7">10%</text>
<text x="271.3" y="94.5">V</text>
<text x="326.2" y="92.7">0.1</text>
<text x="331.4" y="94.5">6.3</text>
<text x="332.2" y="92.7">UF</text>
<text x="336.8" y="92.7">10%</text>
<text x="337.3" y="94.5">V</text>
<text x="361.8" y="92.7">4.7</text>
<text x="366.9" y="94.5">6.3</text>
<text x="367.8" y="92.7">UF</text>
<text x="372.4" y="92.7">10%</text>
<text x="372.9" y="94.5">V</text>
<text x="56.2" y="96.3">X5R</text>
<text x="56.2" y="98">603</text>
<text x="94.3" y="98">603</text>
<text x="94.3" y="96.3">X5R</text>
<text x="132.4" y="96.8">603</text>
<text x="170.5" y="96.3">X5R</text>
<text x="170.5" y="98.1">603</text>
<text x="231.5" y="98.1">402</text>
<text x="231.5" y="96.3">X5R</text>
<text x="267" y="98.1">603</text>
<text x="267" y="96.3">X5R</text>
<text x="333" y="98">402</text>
<text x="333" y="96.3">X5R</text>
<text x="368.6" y="96.3">X5R</text>
<text x="368.6" y="98.1">603</text>
<text x="49.4" y="111.8">4.7</text>
<text x="54.5" y="113.5">6.3</text>
<text x="55.3" y="111.8">UF</text>
<text x="59.9" y="111.8">10%</text>
<text x="60.5" y="113.5">V</text>
<text x="87.5" y="111.8">4.7</text>
<text x="92.6" y="113.5">6.3</text>
<text x="93.4" y="111.8">UF</text>
<text x="98.1" y="111.8">10%</text>
<text x="98.6" y="113.5">V</text>
<text x="125.6" y="111.8">4.7</text>
<text x="130.7" y="113.5">6.3</text>
<text x="131.5" y="111.8">UF</text>
<text x="136.2" y="111.8">10%</text>
<text x="136.7" y="113.5">V</text>
<text x="163.7" y="110.5">4.7</text>
<text x="168.8" y="112.3">6.3</text>
<text x="169.6" y="110.5">UF</text>
<text x="174.2" y="110.5">10%</text>
<text x="174.8" y="112.3">V</text>
<text x="224.6" y="111.8">0.1</text>
<text x="229.8" y="113.5">6.3</text>
<text x="230.6" y="111.8">UF</text>
<text x="235.2" y="111.8">10%</text>
<text x="235.7" y="113.5">V</text>
<text x="260.2" y="111.8">4.7</text>
<text x="265.3" y="113.5">6.3</text>
<text x="266.2" y="111.8">UF</text>
<text x="270.8" y="111.8">10%</text>
<text x="271.3" y="113.5">V</text>
<text x="326.2" y="111.8">0.1</text>
<text x="331.4" y="113.5">6.3</text>
<text x="332.2" y="111.8">UF</text>
<text x="336.8" y="111.8">10%</text>
<text x="337.3" y="113.5">V</text>
<text x="361.8" y="111.8">4.7</text>
<text x="366.9" y="113.5">6.3</text>
<text x="367.8" y="111.8">UF</text>
<text x="372.4" y="111.8">10%</text>
<text x="372.9" y="113.5">V</text>
<text x="56.2" y="115.3">X5R</text>
<text x="56.2" y="117.1">603</text>
<text x="94.3" y="115.3">X5R</text>
<text x="94.3" y="117.1">603</text>
<text x="132.4" y="115.3">X5R</text>
<text x="132.4" y="117.1">603</text>
<text x="170.5" y="114">X5R</text>
<text x="170.5" y="115.8">603</text>
<text x="231.5" y="115.3">X5R</text>
<text x="231.5" y="117.1">402</text>
<text x="267" y="117.1">603</text>
<text x="267" y="115.3">X5R</text>
<text x="333" y="115.3">X5R</text>
<text x="333" y="117.1">402</text>
<text x="368.6" y="115.3">X5R</text>
<text x="368.6" y="117.1">603</text>
<text x="87.5" y="130.8">4.7</text>
<text x="93.4" y="130.8">UF</text>
<text x="98" y="130.8">10%</text>
<text x="125.6" y="129.5">4.7</text>
<text x="130.7" y="131.3">6.3</text>
<text x="131.5" y="129.5">UF</text>
<text x="136.1" y="129.5">10%</text>
<text x="136.7" y="131.3">V</text>
<text x="163.7" y="130.8">4.7</text>
<text x="169.6" y="130.8">UF</text>
<text x="174.2" y="130.8">10%</text>
<text x="224.6" y="130.8">0.1</text>
<text x="230.6" y="130.8">UF</text>
<text x="235.2" y="130.8">10%</text>
<text x="260.2" y="130.8">4.7</text>
<text x="266.2" y="130.8">UF</text>
<text x="270.8" y="130.8">10%</text>
<text x="326.2" y="130.8">0.1</text>
<text x="332.2" y="130.8">UF</text>
<text x="336.8" y="130.8">10%</text>
<text x="49.4" y="132.1">4.7</text>
<text x="54.5" y="133.9">6.3</text>
<text x="55.3" y="132.1">UF</text>
<text x="56.2" y="135.6">X5R</text>
<text x="56.2" y="137.4">603</text>
<text x="59.9" y="132.1">10%</text>
<text x="60.5" y="133.9">V</text>
<text x="92.6" y="132.6">6.3</text>
<text x="94.3" y="134.4">X5R</text>
<text x="94.3" y="136.1">603</text>
<text x="98.6" y="132.6">V</text>
<text x="132.4" y="133.1">X5R</text>
<text x="132.4" y="134.9">603</text>
<text x="168.8" y="132.6">6.3</text>
<text x="170.5" y="134.4">X5R</text>
<text x="170.5" y="136.1">603</text>
<text x="174.8" y="132.6">V</text>
<text x="229.8" y="132.6">6.3</text>
<text x="231.5" y="134.4">X5R</text>
<text x="231.5" y="136.2">402</text>
<text x="235.7" y="132.6">V</text>
<text x="265.3" y="132.6">6.3</text>
<text x="267" y="136.2">603</text>
<text x="267" y="134.4">X5R</text>
<text x="271.3" y="132.6">V</text>
<text x="331.4" y="132.6">6.3</text>
<text x="333" y="134.4">X5R</text>
<text x="333" y="136.1">402</text>
<text x="337.3" y="132.6">V</text>
<text x="49.4" y="149.9">4.7</text>
<text x="55.3" y="149.9">UF</text>
<text x="59.9" y="149.9">10%</text>
<text x="87.5" y="149.9">4.7</text>
<text x="93.4" y="149.9">UF</text>
<text x="98" y="149.9">10%</text>
<text x="125.6" y="149.9">4.7</text>
<text x="131.5" y="149.9">UF</text>
<text x="136.1" y="149.9">10%</text>
<text x="163.7" y="149.9">4.7</text>
<text x="169.6" y="149.9">UF</text>
<text x="174.2" y="149.9">10%</text>
<text x="224.6" y="149.9">0.1</text>
<text x="230.6" y="149.9">UF</text>
<text x="235.2" y="149.9">10%</text>
<text x="260.2" y="149.9">4.7</text>
<text x="266.2" y="149.9">UF</text>
<text x="270.8" y="149.9">10%</text>
<text x="326.2" y="149.9">0.1</text>
<text x="332.2" y="149.9">UF</text>
<text x="336.8" y="149.9">10%</text>
<text x="54.5" y="151.6">6.3</text>
<text x="56.2" y="153.4">X5R</text>
<text x="56.2" y="155.2">603</text>
<text x="60.5" y="151.6">V</text>
<text x="92.6" y="151.6">6.3</text>
<text x="94.3" y="153.4">X5R</text>
<text x="94.3" y="155.2">603</text>
<text x="98.6" y="151.6">V</text>
<text x="130.7" y="151.6">6.3</text>
<text x="132.4" y="153.4">X5R</text>
<text x="132.4" y="155.2">603</text>
<text x="136.7" y="151.6">V</text>
<text x="168.8" y="151.6">6.3</text>
<text x="170.5" y="153.4">X5R</text>
<text x="170.5" y="155.2">603</text>
<text x="174.8" y="151.6">V</text>
<text x="229.8" y="151.6">6.3</text>
<text x="231.5" y="153.4">X5R</text>
<text x="231.5" y="155.2">402</text>
<text x="235.7" y="151.6">V</text>
<text x="265.3" y="151.6">6.3</text>
<text x="267" y="155.2">603</text>
<text x="267" y="153.4">X5R</text>
<text x="271.3" y="151.6">V</text>
<text x="331.4" y="151.6">6.3</text>
<text x="333" y="155.2">402</text>
<text x="333" y="153.4">X5R</text>
<text x="337.3" y="151.6">V</text>
<text x="49.4" y="168.9">4.7</text>
<text x="54.5" y="170.7">6.3</text>
<text x="55.3" y="168.9">UF</text>
<text x="56.2" y="172.5">X5R</text>
<text x="59.9" y="168.9">10%</text>
<text x="60.5" y="170.7">V</text>
<text x="87.5" y="168.9">4.7</text>
<text x="92.6" y="170.7">6.3</text>
<text x="93.4" y="168.9">UF</text>
<text x="94.3" y="172.5">X5R</text>
<text x="98.1" y="168.9">10%</text>
<text x="98.6" y="170.7">V</text>
<text x="125.6" y="168.9">4.7</text>
<text x="130.7" y="170.7">6.3</text>
<text x="131.5" y="168.9">UF</text>
<text x="132.4" y="172.5">X5R</text>
<text x="136.1" y="168.9">10%</text>
<text x="136.7" y="170.7">V</text>
<text x="163.7" y="168.9">4.7</text>
<text x="168.8" y="170.7">6.3</text>
<text x="169.6" y="168.9">UF</text>
<text x="170.5" y="172.5">X5R</text>
<text x="174.2" y="168.9">10%</text>
<text x="174.8" y="170.7">V</text>
<text x="224.6" y="168.9">0.1</text>
<text x="229.8" y="170.7">6.3</text>
<text x="230.6" y="168.9">UF</text>
<text x="231.5" y="172.5">X5R</text>
<text x="235.2" y="168.9">10%</text>
<text x="235.7" y="170.7">V</text>
<text x="260.2" y="168.9">4.7</text>
<text x="265.3" y="170.7">6.3</text>
<text x="266.2" y="168.9">UF</text>
<text x="267" y="172.5">X5R</text>
<text x="270.8" y="168.9">10%</text>
<text x="271.3" y="170.7">V</text>
<text x="56.2" y="174.2">603</text>
<text x="94.3" y="174.2">603</text>
<text x="132.4" y="174.2">603</text>
<text x="170.5" y="174.3">603</text>
<text x="231.5" y="174.3">402</text>
<text x="267" y="174.3">603</text>
<text x="49.4" y="188">4.7</text>
<text x="54.5" y="189.7">6.3</text>
<text x="55.3" y="188">UF</text>
<text x="56.2" y="191.5">X5R</text>
<text x="59.9" y="188">10%</text>
<text x="60.5" y="189.7">V</text>
<text x="87.5" y="188">4.7</text>
<text x="92.6" y="189.7">6.3</text>
<text x="93.4" y="188">UF</text>
<text x="94.3" y="191.5">X5R</text>
<text x="98" y="188">10%</text>
<text x="98.6" y="189.7">V</text>
<text x="125.6" y="188">4.7</text>
<text x="130.7" y="189.7">6.3</text>
<text x="131.5" y="188">UF</text>
<text x="132.4" y="191.5">X5R</text>
<text x="136.1" y="188">10%</text>
<text x="136.7" y="189.7">V</text>
<text x="163.7" y="188">4.7</text>
<text x="168.8" y="189.7">6.3</text>
<text x="169.6" y="188">UF</text>
<text x="170.5" y="191.5">X5R</text>
<text x="174.2" y="188">10%</text>
<text x="174.8" y="189.7">V</text>
<text x="224.6" y="188">0.1</text>
<text x="229.8" y="189.7">6.3</text>
<text x="230.6" y="188">UF</text>
<text x="231.5" y="191.5">X5R</text>
<text x="235.2" y="188">10%</text>
<text x="235.7" y="189.7">V</text>
<text x="260.2" y="188">4.7</text>
<text x="265.3" y="189.7">6.3</text>
<text x="266.2" y="188">UF</text>
<text x="267" y="191.5">X5R</text>
<text x="270.8" y="188">10%</text>
<text x="271.3" y="189.7">V</text>
<text x="56.2" y="193.3">603</text>
<text x="94.3" y="193.3">603</text>
<text x="132.4" y="193.3">603</text>
<text x="170.5" y="193.3">603</text>
<text x="231.5" y="193.3">402</text>
<text x="267" y="193.3">603</text>
<text x="49.4" y="207">4.7</text>
<text x="54.5" y="208.8">6.3</text>
<text x="55.3" y="207">UF</text>
<text x="59.9" y="207">10%</text>
<text x="60.5" y="208.8">V</text>
<text x="87.5" y="207">4.7</text>
<text x="92.6" y="208.8">6.3</text>
<text x="93.4" y="207">UF</text>
<text x="98" y="207">10%</text>
<text x="98.6" y="208.8">V</text>
<text x="125.6" y="207">4.7</text>
<text x="130.7" y="208.8">6.3</text>
<text x="131.5" y="207">UF</text>
<text x="136.1" y="207">10%</text>
<text x="136.7" y="208.8">V</text>
<text x="163.7" y="207">4.7</text>
<text x="168.8" y="208.8">6.3</text>
<text x="169.6" y="207">UF</text>
<text x="174.3" y="207">10%</text>
<text x="174.8" y="208.8">V</text>
<text x="224.6" y="207">0.1</text>
<text x="229.8" y="208.8">6.3</text>
<text x="230.6" y="207">UF</text>
<text x="235.2" y="207">10%</text>
<text x="235.7" y="208.8">V</text>
<text x="260.2" y="207">4.7</text>
<text x="265.3" y="208.8">6.3</text>
<text x="266.2" y="207">UF</text>
<text x="270.8" y="207">10%</text>
<text x="271.3" y="208.8">V</text>
<text x="56.2" y="210.6">X5R</text>
<text x="56.2" y="212.3">603</text>
<text x="94.3" y="210.6">X5R</text>
<text x="94.3" y="212.3">603</text>
<text x="132.4" y="210.6">X5R</text>
<text x="132.4" y="212.3">603</text>
<text x="170.5" y="210.6">X5R</text>
<text x="170.5" y="212.4">603</text>
<text x="231.5" y="212.4">402</text>
<text x="231.5" y="210.6">X5R</text>
<text x="267" y="212.4">603</text>
<text x="267" y="210.6">X5R</text>
<text x="49.4" y="226.1">4.7</text>
<text x="54.5" y="227.8">6.3</text>
<text x="55.3" y="226.1">UF</text>
<text x="59.9" y="226.1">10%</text>
<text x="60.5" y="227.8">V</text>
<text x="87.5" y="226.1">4.7</text>
<text x="92.6" y="227.8">6.3</text>
<text x="93.4" y="226.1">UF</text>
<text x="98" y="226.1">10%</text>
<text x="98.6" y="227.8">V</text>
<text x="125.6" y="224.8">4.7</text>
<text x="130.7" y="226.6">6.3</text>
<text x="131.5" y="224.8">UF</text>
<text x="136.1" y="224.8">10%</text>
<text x="136.7" y="226.6">V</text>
<text x="163.7" y="226.1">4.7</text>
<text x="168.8" y="227.8">6.3</text>
<text x="169.6" y="226.1">UF</text>
<text x="174.3" y="226.1">10%</text>
<text x="174.8" y="227.8">V</text>
<text x="224.6" y="226.1">0.1</text>
<text x="229.8" y="227.8">6.3</text>
<text x="230.6" y="226.1">UF</text>
<text x="235.2" y="226.1">10%</text>
<text x="235.7" y="227.8">V</text>
<text x="260.2" y="226.1">4.7</text>
<text x="265.3" y="227.8">6.3</text>
<text x="266.2" y="226.1">UF</text>
<text x="270.8" y="226.1">10%</text>
<text x="271.3" y="227.8">V</text>
<text x="56.2" y="229.6">X5R</text>
<text x="56.2" y="231.4">603</text>
<text x="94.3" y="229.6">X5R</text>
<text x="94.3" y="231.4">603</text>
<text x="132.4" y="228.3">X5R</text>
<text x="132.4" y="230.1">603</text>
<text x="170.5" y="229.6">X5R</text>
<text x="170.5" y="231.4">603</text>
<text x="231.5" y="231.4">402</text>
<text x="231.5" y="229.6">X5R</text>
<text x="267" y="231.4">603</text>
<text x="267" y="229.6">X5R</text>
<text x="163.7" y="245.1">4.7</text>
<text x="169.6" y="245.1">UF</text>
<text x="174.3" y="245.1">10%</text>
<text x="168.8" y="246.9">6.3</text>
<text x="170.5" y="248.7">X5R</text>
<text x="170.5" y="250.5">603</text>
<text x="174.8" y="246.9">V</text>
</g>
<g font-size="1.6">
<text x="53.2" y="49.8">1</text>
<text x="55.4" y="48.5">C6R4</text>
<text x="62.5" y="49.8">2</text>
<text x="91.3" y="49.8">1</text>
<text x="92.7" y="48.5">C5D13</text>
<text x="100.6" y="49.8">2</text>
<text x="129.4" y="49.8">1</text>
<text x="131.6" y="48.5">C5R8</text>
<text x="138.7" y="49.8">2</text>
<text x="167.5" y="49.8">1</text>
<text x="169.7" y="48.5">C5R9</text>
<text x="176.8" y="49.8">2</text>
<text x="228.5" y="49.8">1</text>
<text x="229.9" y="48.5">C5T26</text>
<text x="237.7" y="49.8">2</text>
<text x="264.1" y="49.8">1</text>
<text x="266.2" y="48.5">C5E6</text>
<text x="273.3" y="49.8">2</text>
<text x="330.1" y="49.8">1</text>
<text x="331.5" y="48.5">C5R35</text>
<text x="339.3" y="49.8">2</text>
<text x="365.7" y="49.8">1</text>
<text x="367.8" y="48.5">C5D1</text>
<text x="374.9" y="49.8">2</text>
<text x="53.2" y="68.8">1</text>
<text x="54.6" y="67.6">C5R15</text>
<text x="62.5" y="68.8">2</text>
<text x="91.3" y="68.8">1</text>
<text x="92.7" y="67.6">C5D14</text>
<text x="100.6" y="68.8">2</text>
<text x="129.4" y="68.8">1</text>
<text x="131.6" y="67.6">C6D3</text>
<text x="138.7" y="68.8">2</text>
<text x="167.5" y="68.8">1</text>
<text x="169.7" y="67.6">C5D7</text>
<text x="176.8" y="68.8">2</text>
<text x="228.5" y="68.8">1</text>
<text x="229.9" y="67.6">C5T32</text>
<text x="237.7" y="68.8">2</text>
<text x="264.1" y="68.8">1</text>
<text x="266.2" y="67.6">C5E5</text>
<text x="273.3" y="68.8">2</text>
<text x="330.1" y="68.8">1</text>
<text x="331.5" y="67.6">C5R58</text>
<text x="339.3" y="68.8">2</text>
<text x="365.7" y="68.8">1</text>
<text x="367.8" y="67.6">C5R4</text>
<text x="374.9" y="68.8">2</text>
<text x="53.2" y="87.9">1</text>
<text x="55.4" y="86.6">C6R3</text>
<text x="62.5" y="87.9">2</text>
<text x="91.3" y="87.9">1</text>
<text x="93.5" y="86.6">C5D3</text>
<text x="100.6" y="87.9">2</text>
<text x="129.4" y="86.6">1</text>
<text x="131.6" y="85.3">C5R7</text>
<text x="138.7" y="86.6">2</text>
<text x="167.5" y="87.9">1</text>
<text x="169.7" y="86.6">C5D6</text>
<text x="176.8" y="87.9">2</text>
<text x="228.5" y="87.9">1</text>
<text x="229.9" y="86.6">C5T24</text>
<text x="237.7" y="87.9">2</text>
<text x="264.1" y="87.9">1</text>
<text x="265.4" y="86.6">C5T35</text>
<text x="273.3" y="87.9">2</text>
<text x="330.1" y="87.9">1</text>
<text x="331.5" y="86.6">C5R43</text>
<text x="339.3" y="87.9">2</text>
<text x="365.7" y="87.9">1</text>
<text x="367.8" y="86.6">C5D4</text>
<text x="374.9" y="87.9">2</text>
<text x="53.2" y="106.9">1</text>
<text x="54.6" y="105.7">C5R10</text>
<text x="62.5" y="106.9">2</text>
<text x="91.3" y="106.9">1</text>
<text x="93.5" y="105.7">C5D8</text>
<text x="100.6" y="106.9">2</text>
<text x="129.4" y="106.9">1</text>
<text x="131.6" y="105.7">C6R6</text>
<text x="138.7" y="106.9">2</text>
<text x="167.5" y="105.7">1</text>
<text x="169.7" y="104.4">C5D5</text>
<text x="176.8" y="105.7">2</text>
<text x="228.5" y="106.9">1</text>
<text x="229.9" y="105.7">C5T31</text>
<text x="237.7" y="106.9">2</text>
<text x="264.1" y="106.9">1</text>
<text x="266.2" y="105.7">C5E7</text>
<text x="273.3" y="106.9">2</text>
<text x="330.1" y="106.9">1</text>
<text x="332.3" y="105.7">C5T7</text>
<text x="339.3" y="106.9">2</text>
<text x="365.7" y="106.9">1</text>
<text x="367.8" y="105.7">C5R1</text>
<text x="374.9" y="106.9">2</text>
<text x="54.6" y="126">C5D12</text>
<text x="91.3" y="126">1</text>
<text x="93.5" y="124.7">C5R6</text>
<text x="100.6" y="126">2</text>
<text x="129.4" y="124.7">1</text>
<text x="131.6" y="123.4">C6D4</text>
<text x="138.7" y="124.7">2</text>
<text x="167.5" y="126">1</text>
<text x="169.7" y="124.7">C5D9</text>
<text x="176.8" y="126">2</text>
<text x="228.5" y="126">1</text>
<text x="229.9" y="124.7">C5T27</text>
<text x="237.7" y="126">2</text>
<text x="264.1" y="126">1</text>
<text x="265.4" y="124.7">C5T34</text>
<text x="273.3" y="126">2</text>
<text x="330.1" y="126">1</text>
<text x="331.5" y="124.7">C5R50</text>
<text x="339.3" y="126">2</text>
<text x="53.2" y="127.3">1</text>
<text x="62.5" y="127.3">2</text>
<text x="55.4" y="143.8">C6R2</text>
<text x="93.5" y="143.8">C5R5</text>
<text x="131.6" y="143.8">C6R1</text>
<text x="168.9" y="143.8">C5R18</text>
<text x="229.9" y="143.8">C5T22</text>
<text x="265.4" y="143.8">C5T43</text>
<text x="332.3" y="143.8">C5T1</text>
<text x="53.2" y="145">1</text>
<text x="62.5" y="145">2</text>
<text x="91.3" y="145">1</text>
<text x="100.6" y="145">2</text>
<text x="129.4" y="145">1</text>
<text x="138.7" y="145">2</text>
<text x="167.5" y="145">1</text>
<text x="176.8" y="145">2</text>
<text x="228.5" y="145">1</text>
<text x="237.7" y="145">2</text>
<text x="264.1" y="145">1</text>
<text x="273.3" y="145">2</text>
<text x="330.1" y="145">1</text>
<text x="339.3" y="145">2</text>
<text x="53.2" y="164.1">1</text>
<text x="54.6" y="162.8">C5R12</text>
<text x="62.5" y="164.1">2</text>
<text x="91.3" y="164.1">1</text>
<text x="93.5" y="162.8">C5D2</text>
<text x="100.6" y="164.1">2</text>
<text x="129.4" y="164.1">1</text>
<text x="131.6" y="162.8">C5R3</text>
<text x="138.7" y="164.1">2</text>
<text x="167.5" y="164.1">1</text>
<text x="168.9" y="162.8">C5D10</text>
<text x="176.8" y="164.1">2</text>
<text x="228.5" y="164.1">1</text>
<text x="229.9" y="162.8">C5T23</text>
<text x="237.7" y="164.1">2</text>
<text x="264.1" y="164.1">1</text>
<text x="266.2" y="162.8">C5E8</text>
<text x="273.3" y="164.1">2</text>
<text x="53.2" y="183.1">1</text>
<text x="55.4" y="181.9">C6D5</text>
<text x="62.5" y="183.1">2</text>
<text x="91.3" y="183.1">1</text>
<text x="92.7" y="181.9">C5R16</text>
<text x="100.6" y="183.1">2</text>
<text x="129.4" y="183.1">1</text>
<text x="131.6" y="181.9">C6R7</text>
<text x="138.7" y="183.1">2</text>
<text x="167.5" y="183.1">1</text>
<text x="168.9" y="181.9">C5D11</text>
<text x="176.8" y="183.1">2</text>
<text x="228.5" y="183.1">1</text>
<text x="229.9" y="181.9">C5T20</text>
<text x="237.7" y="183.1">2</text>
<text x="264.1" y="183.1">1</text>
<text x="266.2" y="181.9">C5E9</text>
<text x="273.3" y="183.1">2</text>
<text x="53.2" y="202.2">1</text>
<text x="55.4" y="200.9">C6D1</text>
<text x="62.5" y="202.2">2</text>
<text x="91.3" y="202.2">1</text>
<text x="93.5" y="200.9">C6D2</text>
<text x="100.6" y="202.2">2</text>
<text x="129.4" y="202.2">1</text>
<text x="131.6" y="200.9">C6D6</text>
<text x="138.7" y="202.2">2</text>
<text x="167.5" y="202.2">1</text>
<text x="168.9" y="200.9">C5T33</text>
<text x="176.8" y="202.2">2</text>
<text x="228.5" y="202.2">1</text>
<text x="229.9" y="200.9">C5T25</text>
<text x="237.7" y="202.2">2</text>
<text x="264.1" y="202.2">1</text>
<text x="266.2" y="200.9">C4T3</text>
<text x="273.3" y="202.2">2</text>
<text x="53.2" y="221.2">1</text>
<text x="55.4" y="220">C6R5</text>
<text x="62.5" y="221.2">2</text>
<text x="91.3" y="221.2">1</text>
<text x="92.7" y="220">C5R13</text>
<text x="100.6" y="221.2">2</text>
<text x="129.4" y="220">1</text>
<text x="131.6" y="218.7">C5R2</text>
<text x="138.7" y="220">2</text>
<text x="167.5" y="221.2">1</text>
<text x="168.9" y="220">C6T22</text>
<text x="176.8" y="221.2">2</text>
<text x="228.5" y="221.2">1</text>
<text x="229.9" y="220">C5T21</text>
<text x="237.7" y="221.2">2</text>
<text x="264.1" y="221.2">1</text>
<text x="266.2" y="220">C4T4</text>
<text x="273.3" y="221.2">2</text>
<text x="168.9" y="239">C6T23</text>
<text x="167.5" y="240.3">1</text>
<text x="176.8" y="240.3">2</text>
</g>
</svg>
